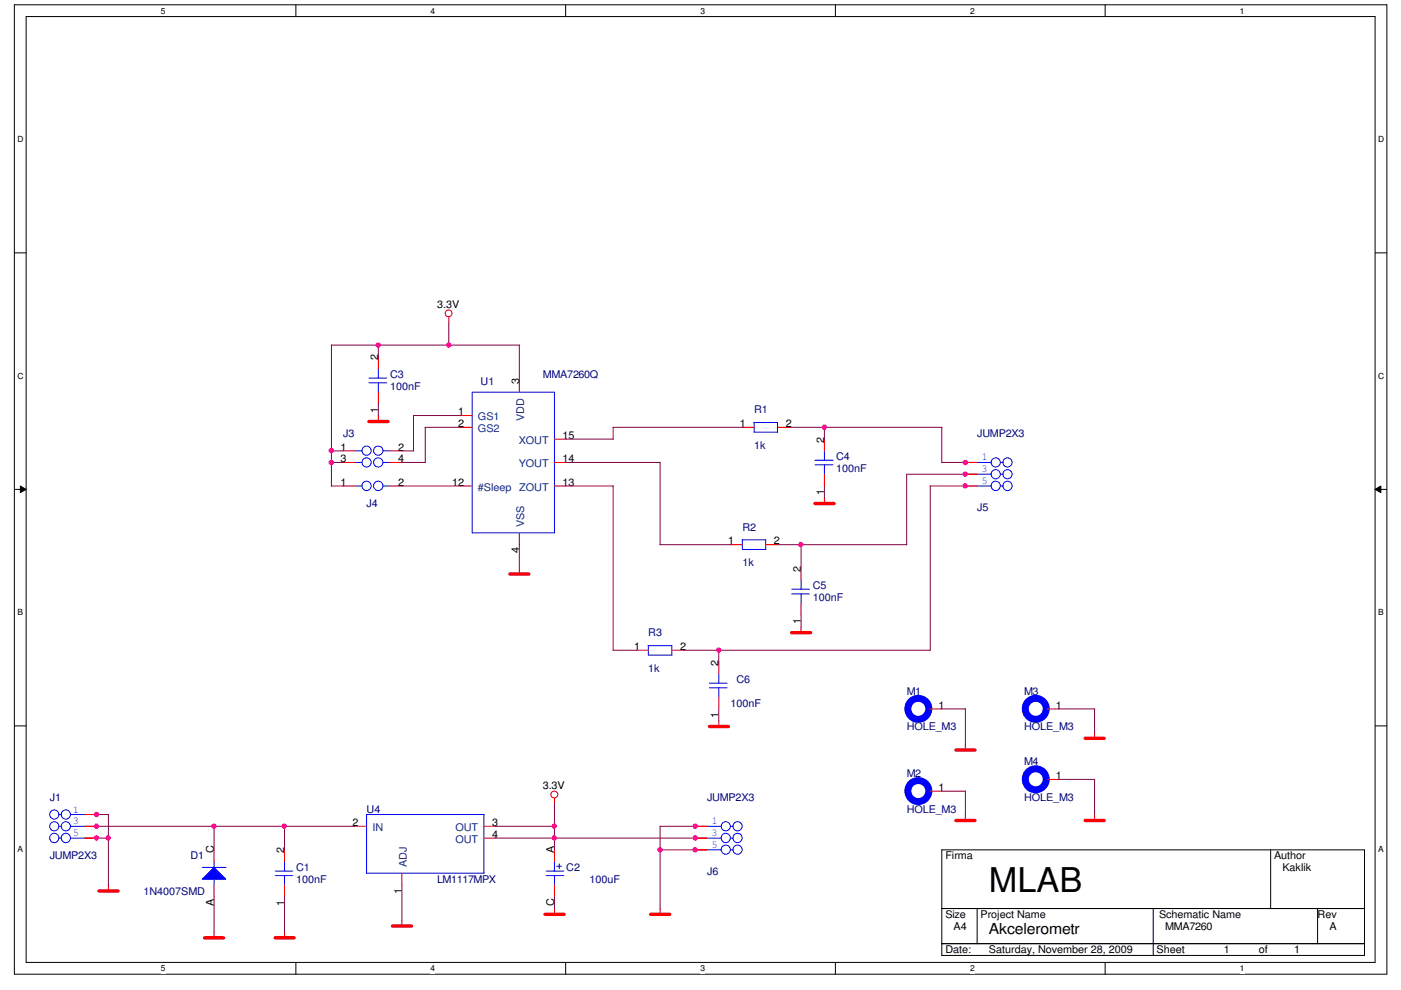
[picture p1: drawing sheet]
<svg xmlns="http://www.w3.org/2000/svg" width="297mm" height="210mm" viewBox="0 0 297 210" stroke-linecap="round" stroke-linejoin="round" font-family="sans-serif">
<path d="M3 1h291v205.6h-291zM5.5 3.5h286v200.6h-286z" fill="none" stroke="#000" stroke-width=".21"/>
<g fill="#fff">
<path d="M34.1 1.3h1v2h-1z"/>
<path d="M34.1 204.4h1v2h-1z"/>
</g>
<path d="M62.7 1v2.5M62.7 204.1v2.5" fill="none" stroke="#000" stroke-width=".21"/>
<g fill="#fff">
<path d="M91.3 1.3h1v2h-1z"/>
<path d="M91.3 204.4h1v2h-1z"/>
</g>
<path d="M119.9 1v2.5M119.9 204.1v2.5" fill="none" stroke="#000" stroke-width=".21"/>
<g fill="#fff">
<path d="M148.5 1.3h1v2h-1z"/>
<path d="M148.5 204.4h1v2h-1z"/>
</g>
<path d="M177.1 1v2.5M177.1 204.1v2.5" fill="none" stroke="#000" stroke-width=".21"/>
<g fill="#fff">
<path d="M205.7 1.3h1v2h-1z"/>
<path d="M205.7 204.4h1v2h-1z"/>
</g>
<path d="M234.3 1v2.5M234.3 204.1v2.5" fill="none" stroke="#000" stroke-width=".21"/>
<g fill="#fff">
<path d="M262.9 1.3h1v2h-1z"/>
<path d="M262.9 204.4h1v2h-1z"/>
<path d="M3.7 28.6h1.2v2h-1.2z"/>
<path d="M292.2 28.6h1.3v2h-1.3z"/>
<path d="M3.7 78.7h1.2v2h-1.2z"/>
<path d="M292.2 78.7h1.3v2h-1.3z"/>
</g>
<path d="M3 53.6h2.5M291.5 53.6h2.5" fill="none" stroke="#000" stroke-width=".21"/>
<g fill="#fff">
<path d="M3.7 128.9h1.1v2h-1.1z"/>
<path d="M292.2 128.9h1.1v2h-1.1z"/>
</g>
<path d="M3 103.8h2.5M4.3 103.1l1.2 .7-1.2 .7zM291.5 103.8l1.3-.7v1.4zM291.5 103.8h2.5" fill="none" stroke="#000" stroke-width=".21"/>
<path d="M4.3 103.1l1.2 .7-1.2 .7zM291.5 103.8l1.3-.7v1.4z" fill="#000"/>
<g fill="#fff">
<path d="M3.7 179h1.1v2h-1.1z"/>
<path d="M292.2 179h1.1v2h-1.1z"/>
</g>
<path d="M3 154h2.5M291.5 154h2.5M199.7 180.3h89.6v22.3h-89.6zM199.7 192.7h89.6M207.2 192.7v7.5M244.5 192.7v10M269.4 180.3v12.4M279.4 192.7v7.5M199.7 200.2h89.6" fill="none" stroke="#000" stroke-width=".21"/>
<g fill="none" stroke="#f00" stroke-width=".21">
<path d="M80.2 75.7v2.5M95.2 67.2v1M72.8 95.6h2.4M72.8 98.1h2.4M80.2 83.2v2.4M80.2 88.1v1.4M82.7 95.6h2.5M82.7 98.1h2.5M97.7 90.6h2.4M97.7 88.1h2.4M110.1 80.7v2.5M117.6 98.1h2.5"/>
<path d="M117.6 93.1h2.5M157.4 90.6h2.5M164.8 90.6h2.5M174.8 93.1v2.5M204.7 98.1h2.5M72.8 103.1h2.4M82.7 103.1h2.5M97.7 103.1h2.4M110.1 113v2.5M117.6 103.1h2.5M154.9 115.5h2.5M162.3 115.5h2.5"/>
<path d="M174.8 100.6v2.5M174.8 105.6v1.2M204.7 103.1h2.5M204.7 100.6h2.5M110.1 120.5v1.3M169.8 120.5v2.5M169.8 128v2.5M169.8 133v1.2M152.4 152.9v1.2M197.2 150.4h2.5M204.7 157.9v1.2M222.1 150.4h2.5"/>
<path d="M232.1 155.4v1.2M18 172.8h2.5M18 175.3h2.5M18 177.8h2.5M75.2 175.3h2.5M102.6 175.3h2.5M102.6 177.8h2.5M117.6 169.2v1.1M197.2 167.8h2.5M204.7 172.8v1.3M222.1 165.3h2.5M232.1 172.8v1.3"/>
<path d="M23 187.7v1.3M45.4 197.7v1.3M60.3 180.3v2.5M60.3 187.7v2.5M60.3 197.7v1.3M85.2 185.2v2.5M85.2 195.2v1.3M117.6 192.7v1.3M140 192.7v1.3"/>
<circle cx="95.1" cy="66.5" r=".72"/>
<circle cx="117.5" cy="168.5" r=".74"/>
</g>
<g fill="none" stroke="#f00" stroke-width=".72">
<path d="M78.2 89.4h4M172.8 106.8h4M108.1 121.8h4M167.8 134.2h4.1M150.4 154.1h4M202.7 159.1h4M230.1 156.6h4M202.7 174h4M230.1 174h4M21 189h4M43.4 198.9h4M58.3 198.9h4.1"/>
<path d="M83.2 196.4h4M115.6 193.9h4M138 193.9h4"/>
</g>
<g fill="none" stroke="#00f" stroke-width=".21">
<path d="M80.2 78.1v2.1M75.2 95.6h1.5M75.2 98.1h1.5M78.2 81.2h3.8M78.2 80.2h3.8M80.2 81.2v2M81.2 95.6h1.5M81.2 98.1h1.5M100.1 83.2h17.5v29.8h-17.5zM159.8 89.6h5M159.9 89.6v2.1h5M164.8 89.6v2.1"/>
<path d="M172.8 98.6h3.8M172.8 97.6h3.8M174.8 95.6v2M174.8 98.6v2M207.2 98.1h3M212.1 98.1h.6M75.2 103.1h1.5M81.2 103.1h1.5M162.3 116.5v-2h-4.9v2h5M207.2 103.1h3M207.2 100.6h3M212.1 103.1h.6"/>
<path d="M212.1 100.6h.6M167.8 126h3.8M167.8 125h3.8M169.8 122.9v2.1M169.8 125.9v2.1M196.9 150.4h.3M221.8 150.4h.3M12.5 172.8h.5M12.5 175.3h.5M12.5 177.8h.5M14.9 172.8h3.1M14.9 175.3h3.1"/>
<path d="M14.9 177.8h3.1M77.7 172.8h24.9v12.4h-24.9zM196.9 167.8h.3M221.8 165.3h.3M42.9 184h5M45.4 182.7v1.3M58.3 185.7h3.8M58.3 184.7h3.8M60.3 182.7v2M60.3 185.7v2"/>
<circle cx="77.7" cy="95.6" r=".97"/>
<circle cx="77.7" cy="98.1" r=".97"/>
<circle cx="80.2" cy="98.1" r=".99"/>
<circle cx="80.2" cy="95.6" r=".99"/>
<circle cx="211.1" cy="98.1" r=".97"/>
<circle cx="213.6" cy="98.1" r=".97"/>
<circle cx="77.7" cy="103" r=".98"/>
<circle cx="80.2" cy="103.1" r="1"/>
<circle cx="211.1" cy="103" r=".98"/>
<circle cx="211.1" cy="100.6" r=".97"/>
<circle cx="213.6" cy="103" r=".98"/>
<circle cx="213.6" cy="100.6" r=".97"/>
<circle cx="11.5" cy="177.7" r=".98"/>
<circle cx="11.5" cy="175.3" r=".97"/>
<circle cx="11.5" cy="172.8" r=".97"/>
<circle cx="14" cy="177.7" r=".98"/>
<circle cx="14" cy="175.3" r=".97"/>
<circle cx="14" cy="172.8" r=".97"/>
</g>
<g fill="none" stroke="#00f" stroke-width="1.5">
<circle cx="194.7" cy="150.3" r="2.23"/>
<circle cx="219.6" cy="150.3" r="2.23"/>
<circle cx="194.7" cy="167.8" r="2.23"/>
<circle cx="219.6" cy="165.3" r="2.23"/>
</g>
<path d="M42.9 186.5l2.5-2.5 2.5 2.5z" fill="#00f"/>
<g fill="none" stroke="#00f" stroke-width=".21">
<path d="M137.4 136.9h5M137.5 136.9v2h5M142.4 136.9v2M150.4 145.9h3.8M150.4 144.9h3.8M152.4 142.9v2M152.4 145.8v2.1M149.9 175.3h3M149.9 177.8h3M154.9 175.3h.5M154.9 177.8h.5M42.9 186.5l2.5-2.5 2.5 2.5z"/>
<path d="M45.4 186.4v1.3M115.8 184.7h3.7M115.8 185.7h3.7M117.6 182.8v2M117.6 185.7v2M118 183.7h1M118.6 183.2v1.1M149.9 180.3h3M154.9 180.3h.5"/>
<circle cx="153.9" cy="177.7" r=".98"/>
<circle cx="153.9" cy="175.3" r=".97"/>
<circle cx="156.4" cy="177.7" r=".98"/>
<circle cx="156.4" cy="175.3" r=".97"/>
<circle cx="153.9" cy="180.2" r=".97"/>
<circle cx="156.4" cy="180.2" r=".97"/>
</g>
<path d="M135 137.9h2.5M142.4 137.9h2.5M152.4 140.4v2.5M152.4 147.9v2.5M147.4 175.3h2.5M147.4 177.8h2.5M45.4 180.3v2.5M45.4 187.7v2.5M117.6 180.3v2.5M117.6 187.7v2.5M147.4 180.3h2.5" fill="none" stroke="#f00" stroke-width=".21"/>
<g fill="none" stroke="#800040" stroke-width=".21">
<path d="M70.2 73.2h39.9M70.3 73.2v29.9M80.2 73.2v2.5M95.2 68.2v5M110.1 73.2v7.5M70.2 98.1h2.6M70.2 95.6h2.6M80.2 85.6v2.6M85.2 95.6h2.5M87.7 88.1v7.5M87.7 88.1h10M90.1 90.6h7.6"/>
<path d="M90.2 90.6v7.5h-5M120.1 98.1h19.9M120.1 93.1h9.9M130 90.6h27.4M130 90.6v2.6M140 98.1v17.4h14.9M167.3 90.6h32.4M174.8 90.6v2.6M199.7 90.6v7.5h5M70.3 103.1h2.5M85.2 103.1h12.5M110.1 115.5v5"/>
<path d="M120.1 103.1h9.9v34.9M169.8 115.5v5.1M174.8 103.1v2.5M197.2 103.1h7.5M197.2 103v34.9M204.7 100.6h-12.5l.1 14.9h-27.5M130 137.9h5M144.9 137.9h52.4M152.4 137.9v2.6M169.8 130.5v2.5M152.4 150.4v2.5M199.6 150.4h5.1"/>
<path d="M204.7 150.3v7.6M224.6 150.4h7.5M232.1 150.4v5M20.5 172.8h2.5v14.9M20.5 177.8h2.5M20.5 175.3h54.8M45.4 175.2v5.1M60.3 175.2v5.1M105.1 177.8h42.4M105.1 175.3h12.5M117.6 170.3v10M147.4 175.3h-7.5l.1 17.4"/>
<path d="M199.6 167.8h5.1M204.7 167.8v5M224.6 165.3h7.5M232.1 165.3v7.5M45.4 190.2v7.5M60.3 190.2v7.5M85.2 187.7v7.5M117.6 190.2v2.5M139.9 180.3h7.5"/>
</g>
<circle cx="174.8" cy="90.6" r=".48" fill="#f0f"/>
<circle cx="174.8" cy="90.6" r=".48" fill="none" stroke="#f0f" stroke-width=".21"/>
<circle cx="95.1" cy="73.2" r=".48" fill="#f0f"/>
<circle cx="95.1" cy="73.2" r=".48" fill="none" stroke="#f0f" stroke-width=".21"/>
<circle cx="20.5" cy="172.8" r=".48" fill="#f0f"/>
<circle cx="20.5" cy="172.8" r=".48" fill="none" stroke="#f0f" stroke-width=".21"/>
<circle cx="22.9" cy="177.7" r=".48" fill="#f0f"/>
<circle cx="22.9" cy="177.7" r=".48" fill="none" stroke="#f0f" stroke-width=".21"/>
<circle cx="20.5" cy="177.7" r=".49" fill="#f0f"/>
<circle cx="20.5" cy="177.7" r=".49" fill="none" stroke="#f0f" stroke-width=".21"/>
<circle cx="20.5" cy="175.2" r=".49" fill="#f0f"/>
<circle cx="20.5" cy="175.2" r=".49" fill="none" stroke="#f0f" stroke-width=".21"/>
<circle cx="45.4" cy="175.2" r=".49" fill="#f0f"/>
<circle cx="45.4" cy="175.2" r=".49" fill="none" stroke="#f0f" stroke-width=".21"/>
<circle cx="60.3" cy="175.2" r=".48" fill="#f0f"/>
<circle cx="60.3" cy="175.2" r=".48" fill="none" stroke="#f0f" stroke-width=".21"/>
<circle cx="117.5" cy="175.2" r=".49" fill="#f0f"/>
<circle cx="117.5" cy="175.2" r=".49" fill="none" stroke="#f0f" stroke-width=".21"/>
<circle cx="117.5" cy="177.7" r=".49" fill="#f0f"/>
<circle cx="117.5" cy="177.7" r=".49" fill="none" stroke="#f0f" stroke-width=".21"/>
<circle cx="204.7" cy="98.1" r=".48" fill="#f0f"/>
<circle cx="204.7" cy="98.1" r=".48" fill="none" stroke="#f0f" stroke-width=".21"/>
<circle cx="169.8" cy="115.5" r=".49" fill="#f0f"/>
<circle cx="169.8" cy="115.5" r=".49" fill="none" stroke="#f0f" stroke-width=".21"/>
<circle cx="204.7" cy="100.6" r=".49" fill="#f0f"/>
<circle cx="204.7" cy="100.6" r=".49" fill="none" stroke="#f0f" stroke-width=".21"/>
<circle cx="80.2" cy="73.2" r=".48" fill="#f0f"/>
<circle cx="80.2" cy="73.2" r=".48" fill="none" stroke="#f0f" stroke-width=".21"/>
<circle cx="70.3" cy="95.6" r=".48" fill="#f0f"/>
<circle cx="70.3" cy="95.6" r=".48" fill="none" stroke="#f0f" stroke-width=".21"/>
<circle cx="70.3" cy="98.1" r=".48" fill="#f0f"/>
<circle cx="70.3" cy="98.1" r=".48" fill="none" stroke="#f0f" stroke-width=".21"/>
<circle cx="152.4" cy="137.9" r=".49" fill="#f0f"/>
<circle cx="152.4" cy="137.9" r=".49" fill="none" stroke="#f0f" stroke-width=".21"/>
<circle cx="204.7" cy="103.1" r=".49" fill="#f0f"/>
<circle cx="204.7" cy="103.1" r=".49" fill="none" stroke="#f0f" stroke-width=".21"/>
<circle cx="147.4" cy="177.7" r=".48" fill="#f0f"/>
<circle cx="147.4" cy="177.7" r=".48" fill="none" stroke="#f0f" stroke-width=".21"/>
<circle cx="147.4" cy="175.2" r=".48" fill="#f0f"/>
<circle cx="147.4" cy="175.2" r=".48" fill="none" stroke="#f0f" stroke-width=".21"/>
<circle cx="139.9" cy="180.2" r=".49" fill="#f0f"/>
<circle cx="139.9" cy="180.2" r=".49" fill="none" stroke="#f0f" stroke-width=".21"/>
<circle cx="147.4" cy="180.2" r=".48" fill="#f0f"/>
<circle cx="147.4" cy="180.2" r=".48" fill="none" stroke="#f0f" stroke-width=".21"/>
<text font-size="7.2" x="209.7" y="189.2">MLAB</text>
<text font-size="3.2" x="209.7" y="198.1">Akcelerometr</text>
<g font-size="2.2">
<text x="92.7" y="65.3">3.3V</text>
<text x="80.2" y="76.5" transform="rotate(-90 80.2 76.5)">2</text>
<text x="110.1" y="81.4" transform="rotate(-90 110.1 81.4)">3</text>
<text x="80.2" y="87.5" transform="rotate(-90 80.2 87.5)">1</text>
<text x="97.1" y="88.1">1</text>
<text x="72.2" y="95.6">1</text>
<text x="84.5" y="95.6">2</text>
<text x="97.1" y="90.6">2</text>
<text x="119.3" y="93.1">15</text>
<text x="156.9" y="90.6">1</text>
<text x="166.6" y="90.6">2</text>
<text x="174.7" y="93.9" transform="rotate(-90 174.7 93.9)">2</text>
<text x="72.2" y="98">3</text>
<text x="84.5" y="98">4</text>
<text x="119.3" y="98">14</text>
<text x="72.2" y="103">1</text>
<text x="84.5" y="103">2</text>
<text x="95.8" y="103">12</text>
<text x="119.3" y="103">13</text>
<text x="174.7" y="104.9" transform="rotate(-90 174.7 104.9)">1</text>
<text x="110.1" y="117.4" transform="rotate(-90 110.1 117.4)">4</text>
<text x="154.4" y="115.5">1</text>
<text x="164.1" y="115.5">2</text>
<text x="169.8" y="121.2" transform="rotate(-90 169.8 121.2)">2</text>
<text x="134.4" y="137.9">1</text>
<text x="144.2" y="137.9">2</text>
<text x="169.8" y="132.3" transform="rotate(-90 169.8 132.3)">1</text>
<text x="152.4" y="141.2" transform="rotate(-90 152.4 141.2)">2</text>
<text x="152.4" y="152.2" transform="rotate(-90 152.4 152.2)">1</text>
<text x="199" y="150.3">1</text>
<text x="223.9" y="150.3">1</text>
<text x="115.1" y="167.3">3.3V</text>
<text x="199" y="167.8">1</text>
<text x="223.9" y="165.3">1</text>
<text x="74.7" y="175.2">2</text>
<text x="104.3" y="175.2">3</text>
<text x="104.3" y="177.7">4</text>
<text x="45.3" y="181" transform="rotate(-90 45.3 181)">C</text>
<text x="60.3" y="181" transform="rotate(-90 60.3 181)">2</text>
<text x="117.5" y="181" transform="rotate(-90 117.5 181)">A</text>
<text x="200.4" y="182.3">Firma</text>
<text x="270.1" y="182.3">Author</text>
<text x="271.9" y="184.8">Kaklik</text>
<text x="85.2" y="189.6" transform="rotate(-90 85.2 189.6)">1</text>
<text x="45.3" y="192.1" transform="rotate(-90 45.3 192.1)">A</text>
<text x="60.3" y="192.1" transform="rotate(-90 60.3 192.1)">1</text>
<text x="117.5" y="192.1" transform="rotate(-90 117.5 192.1)">C</text>
<text x="200.4" y="194.7">Size</text>
<text x="202.2" y="197.2">A4</text>
<text x="207.9" y="194.7">Project Name</text>
<text x="245.7" y="194.7">Schematic Name</text>
<text x="247" y="197.2">MMA7260</text>
<text x="279.4" y="194.7">Rev</text>
<text x="281.9" y="197.2">A</text>
<text x="200.4" y="202.2">Date:</text>
<text x="209.7" y="202.2">Saturday, November 28, 2009</text>
<text x="245.2" y="202.2">Sheet</text>
<text x="259.5" y="202.2">1</text>
<text x="266.9" y="202.2">of</text>
<text x="274.4" y="202.2">1</text>
</g>
<g font-size="2.2" fill="#000080">
<text x="82.7" y="80.2">C3</text>
<text x="82.7" y="82.7">100nF</text>
<text x="101.9" y="81.7">U1</text>
<text x="115.1" y="80.2">MMA7260Q</text>
<text x="159.9" y="87.7">R1</text>
<text x="72.8" y="92.7">J3</text>
<text x="159.9" y="95.2">1k</text>
<text x="207.2" y="92.7">JUMP2X3</text>
<text x="177.3" y="97.7">C4</text>
<text x="177.3" y="100.1">100nF</text>
<text x="77.7" y="107.6">J4</text>
<text x="157.4" y="112.6">R2</text>
<text x="207.2" y="108.3">J5</text>
<text x="157.4" y="120.1">1k</text>
<text x="172.3" y="125">C5</text>
<text x="172.3" y="127.5">100nF</text>
<text x="137.5" y="135">R3</text>
<text x="137.5" y="142.5">1k</text>
<text x="154.9" y="149.9">100nF</text>
<text x="156.1" y="144.9">C6</text>
<text x="192.2" y="147.4">M1</text>
<text x="217.1" y="147.4">M3</text>
<text x="192.2" y="154.9">HOLE_M3</text>
<text x="217.1" y="154.9">HOLE_M3</text>
<text x="192.2" y="164.8">M2</text>
<text x="217.1" y="162.3">M4</text>
<text x="10.5" y="169.8">J1</text>
<text x="77.7" y="172.3">U4</text>
<text x="149.9" y="169.8">JUMP2X3</text>
<text x="192.2" y="172.3">HOLE_M3</text>
<text x="217.1" y="169.8">HOLE_M3</text>
<text x="10.5" y="182.3">JUMP2X3</text>
<text x="40.4" y="182.3">D1</text>
<text x="62.8" y="184.8">C1</text>
<text x="120.1" y="184.8">C2</text>
<text x="149.9" y="185.5">J6</text>
<text x="30.4" y="189.7">1N4007SMD</text>
<text x="62.8" y="187.2">100nF</text>
<text x="92.7" y="187.2">LM1117MPX</text>
<text x="125" y="187.2">100uF</text>
</g>
<g font-size="2.2" fill="#004080">
<text x="101.3" y="89.2">GS1</text>
<text x="111.2" y="89.2" transform="rotate(-90 111.2 89.2)">VDD</text>
<text x="101.3" y="91.7">GS2</text>
<text x="110" y="94.1">XOUT</text>
<text x="110" y="99.1">YOUT</text>
<text x="101.3" y="104.1">#Sleep</text>
<text x="110.1" y="104.1">ZOUT</text>
<text x="111.2" y="111.8" transform="rotate(-90 111.2 111.8)">VSS</text>
<text x="78.9" y="176.3">IN</text>
<text x="96.6" y="178.8">OUT</text>
<text x="96.6" y="176.3">OUT</text>
<text x="86.3" y="184" transform="rotate(-90 86.3 184)">ADJ</text>
</g>
<g font-size="2.2" fill="#00f">
<text x="208.1" y="97.7">1</text>
<text x="208.1" y="100.2">3</text>
<text x="208.1" y="102.7">5</text>
<text x="15.5" y="172.3">1</text>
<text x="15.5" y="174.8">3</text>
<text x="15.5" y="177.3">5</text>
<text x="150.9" y="174.8">1</text>
<text x="150.9" y="177.3">3</text>
<text x="150.9" y="179.8">5</text>
</g>
<g font-size="1.8">
<text x="34.1" y="2.9">5</text>
<text x="91.3" y="2.9">4</text>
<text x="148.5" y="2.9">3</text>
<text x="205.7" y="2.9">2</text>
<text x="262.9" y="2.9">1</text>
<text x="3.7" y="30.2">D</text>
<text x="292.2" y="30.2">D</text>
<text x="3.7" y="80.3">C</text>
<text x="292.2" y="80.3">C</text>
<text x="3.7" y="130.5">B</text>
<text x="292.2" y="130.5">B</text>
<text x="3.7" y="180.6">A</text>
<text x="292.2" y="180.6">A</text>
<text x="34.1" y="206">5</text>
<text x="91.3" y="206">4</text>
<text x="148.5" y="206">3</text>
<text x="205.7" y="206">2</text>
<text x="262.9" y="206">1</text>
</g>
</svg>
